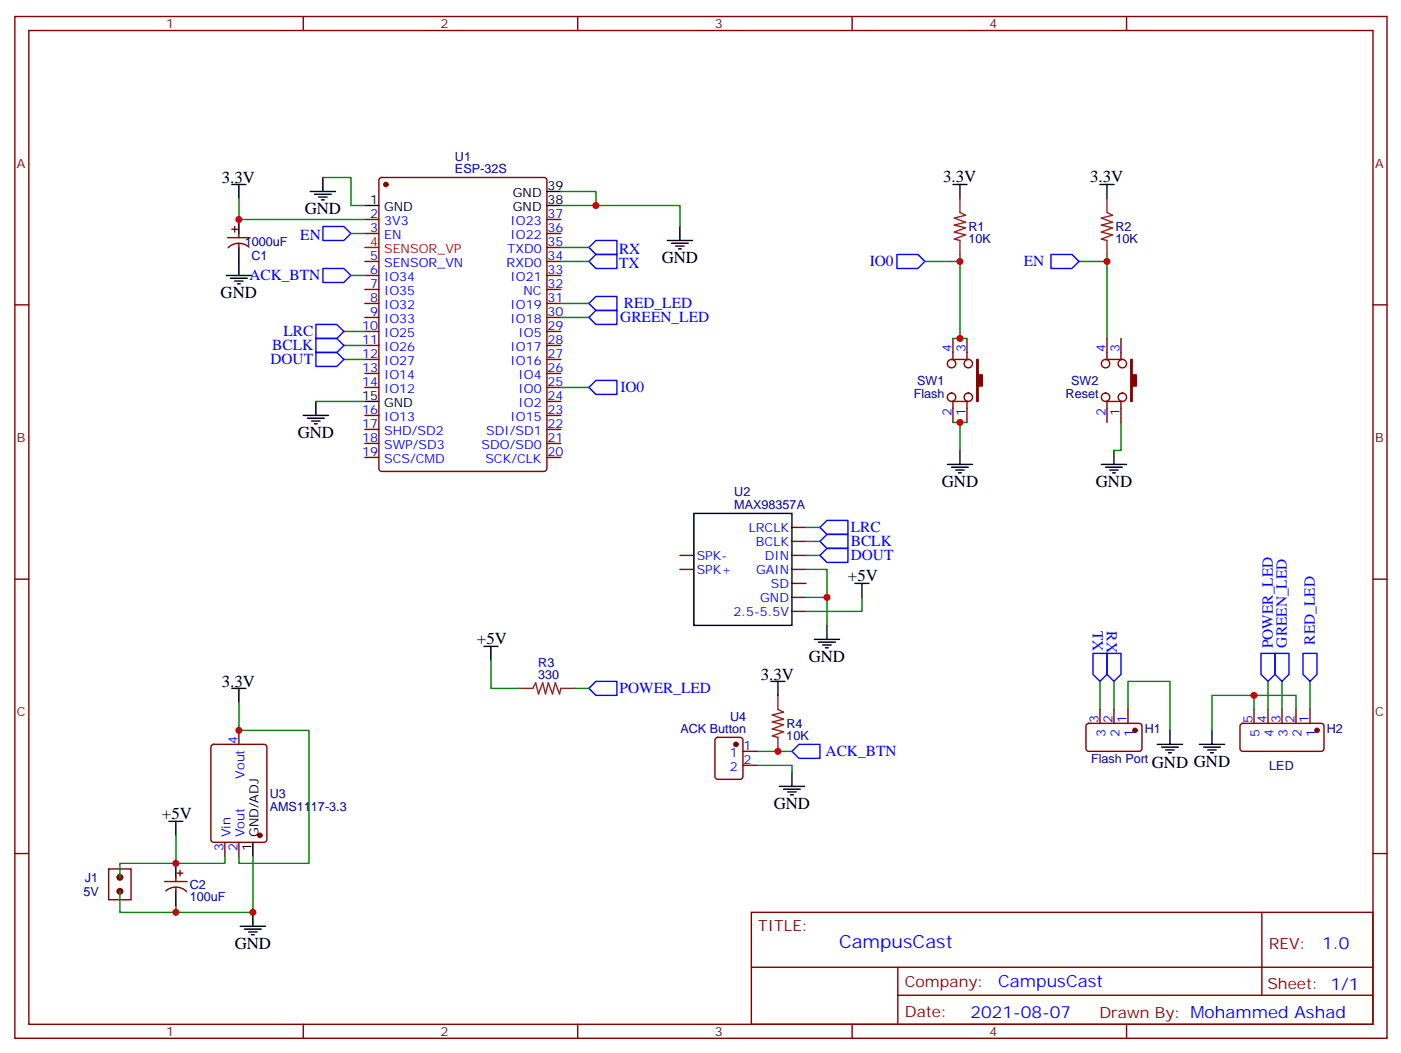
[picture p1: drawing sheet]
<svg xmlns="http://www.w3.org/2000/svg" width="353mm" height="265mm" viewBox="0 0 353 265" stroke-linecap="round" stroke-linejoin="round" font-family="sans-serif">
<g fill="none" stroke="#870000" stroke-width=".35">
<path d="M3.7 4.2h345.8v257.5h-345.8zM7.3 7.7h338.6v250.5h-338.6zM76.4 4.2v3.5M145.6 4.2v3.5M214.7 4.2v3.5M283.8 4.2v3.5M91.9 55.3h3.6M91.9 58.8h3.6M95.7 44.9l.5-.2h40.9a.71 .71 0 0 1 .7 .7l-.1 73-.6 .4h-40.9l-.5-.2-.2-.5v-72.7zM137.8 55.3h3.5M137.8 58.8h3.5M3.7 76.8h3.6"/>
<path d="M91.9 65.9h3.6M91.9 69.4h3.6M91.9 73h3.6M91.9 76.5h3.6M137.8 65.9h3.5M137.8 69.4h3.5M137.8 73h3.5M137.8 76.5h3.5M137.8 62.4h3.5M345.9 76.8h3.6M91.9 80h3.6M91.9 83.5h3.6"/>
<path d="M91.9 87.1h3.6M91.9 90.6h3.6M91.9 94.1h3.6M91.9 97.6h3.6M137.8 80h3.5M137.8 83.5h3.5M137.8 87.1h3.5M137.8 90.6h3.5M137.8 94.1h3.5M137.8 97.6h3.5M239.7 90.6h4.3M240.1 85.3v5.3"/>
<path d="M243.6 85.3v5.3M278.6 90.6h4.2M278.9 85.3v5.3M282.4 85.3v5.3M91.9 104.7h3.6M91.9 108.2h3.6M91.9 111.8h3.6M91.9 115.3h3.6M137.8 104.7h3.5M137.8 108.2h3.5M137.8 111.8h3.5M137.8 115.3h3.5"/>
<path d="M137.8 101.2h3.5M239.7 101.2h4.3M240.1 101.2v5.3M243.6 101.2v5.3M278.6 101.2h4.2M278.9 101.2v5.3M282.4 101.2v5.3M3.7 146h3.6M345.9 146h3.6M53.4 187.8l.4-.2h12.7a.71 .71 0 0 1 .7 .7v23.6l-.7 .4h-12.7l-.5-.2-.2-.5v-23.3zM60.2 184.1v3.5M3.7 215.1h3.6"/>
<path d="M56.7 212.3v3.5M60.2 212.3v3.5M345.9 215.1h3.6M189.3 229.9h156.6v28.3h-156.6zM317.9 230v20.8M76.4 258.2v3.5M145.6 258.2v3.5M189.3 243.8h156.5M214.7 258.2v3.5M226.2 250.8h119.6M226.2 243.8v14.1M283.8 258.2v3.5"/>
<circle cx="239.7" cy="91.7" r="1.06"/>
<circle cx="244" cy="91.7" r="1.06"/>
<circle cx="278.6" cy="91.7" r="1.06"/>
<circle cx="282.8" cy="91.7" r="1.06"/>
<circle cx="239.7" cy="100.1" r="1.06"/>
<circle cx="244" cy="100.1" r="1.06"/>
<circle cx="278.6" cy="100.1" r="1.06"/>
<circle cx="282.8" cy="100.1" r="1.06"/>
</g>
<g fill="#870000" stroke="#870000" stroke-width=".35">
<path d="M246.1 90.6h.4v3.9h1v2.8h-1v3.9h-.4z"/>
<path d="M284.9 90.6h.4v3.9h1v2.8h-1v3.9h-.4z"/>
<circle cx="97.2" cy="46.5" r=".53"/>
<circle cx="65.5" cy="210.5" r=".53"/>
</g>
<g fill="none" stroke="#000" stroke-width=".35">
<path d="M58.4 46.5h3.5M60.2 46.5v3.5M78.2 48.3h6.3M79.2 49h4.3M80.3 49.7h2.1M81 50.4h.7M81.4 44.7v3.6M91.9 51.8h3.6M137.8 51.8h3.5M137.8 48.3h3.5M171.3 57.1v3.5M240.1 46.5h3.5"/>
<path d="M241.9 46.5v3.5M277.1 46.5h3.6M278.9 46.5v3.5M57 69.4h6.4M58.1 70.1h4.2M59.1 70.8h2.1M59.8 71.5h.7M60.2 65.9v3.5M168.1 60.6h6.4M169.2 61.3h4.2M170.3 62h2.1M171 62.7h.7"/>
<path d="M91.9 101.2h3.6M238.7 117.1h6.3M239.7 117.8h4.3M240.8 118.5h2.1M241.5 119.2h.7M241.9 113.5v3.6M277.5 117.1h6.3M278.6 117.8h4.2M279.6 118.5h2.1M280.3 119.2h.7M280.7 113.5v3.6M58.4 173.5h3.5"/>
<path d="M60.2 173.5v3.5M42.5 207h3.6M44.3 207v3.5M63.7 212.3v3.5M60.5 233.5h6.4M61.6 234.2h4.2M62.7 234.9h2.1M63.4 235.6h.7M63.7 229.9v3.6"/>
</g>
<path d="M91.9 62.4h3.6" fill="none" stroke="#f00" stroke-width=".35"/>
<g fill="none" stroke="#008700" stroke-width=".35">
<path d="M60.2 50v5.3h31.7M81.4 44.7h7v7.1h3.5M88.4 58.8h3.5M141.3 51.8h30v5.3M141.3 62.4h7.1M141.3 65.9h7.1M233 65.9h8.9M241.9 64.1v21.2M271.9 65.9h7M278.9 64.1v21.2M141.3 97.6h7.1M240.1 85.3h3.5"/>
<path d="M240.1 106.5h1.8v7M241.9 106.5h1.7M60.2 177v7.1h17.6v33.5h-17.6v-1.8M44.3 210.5v7.1h12.4v-1.8M63.7 215.8v14.1h-19.4v-1.7"/>
</g>
<path d="M81.4 57.1h5.2l1.8 1.7-1.8 1.8h-5.2zM150.1 60.6h5.3v3.5h-5.3l-1.7-1.7zM150.1 64.1h5.3v3.6h-5.3l-1.7-1.8zM226 64.1h5.3l1.7 1.8-1.7 1.8h-5.3zM264.8 64.1h5.3l1.8 1.8-1.8 1.8h-5.3zM148.4 97.6l1.7-1.7h5.3v3.5h-5.3z" fill="none" stroke="#00f" stroke-width=".35"/>
<path d="M241.9 50v3.6l1.4 .7-2.8 .7 2.8 1-2.8 .7 2.8 .7-2.8 1.1 2.8 .7-2.8 1.1 1.4 .3v3.5M278.9 50v3.6l1.4 .7-2.8 .7 2.8 1-2.8 .7 2.8 .7-2.8 1.1 2.8 .7-2.8 1.1 1.4 .3v3.5" fill="none" stroke="#8c2424" stroke-width=".35"/>
<g fill="none" stroke="#870000" stroke-width="1.1">
<circle cx="30.2" cy="224.6" r=".35"/>
<circle cx="30.2" cy="221.1" r=".35"/>
</g>
<g fill="#8c2424">
<circle cx="30.2" cy="221.1" r=".18"/>
<circle cx="30.2" cy="224.6" r=".18"/>
</g>
<g fill="none" stroke="#870000" stroke-width=".35">
<path d="M57.4 59.9h5.6M58.4 57.8h1.4M59.1 57.1v1.4M60.2 58.8v1.1M60.2 61.3v1.1M62.7 62.3a3.8 3.8 0 0 0-5.2 .1M171.3 140h3.5M199.5 132.9h3.6M199.5 136.5h3.6M199.5 140h3.6M171.3 143.5h3.5M199.5 143.5h3.6"/>
<path d="M199.5 147h3.6M199.5 150.6h3.6M199.5 154.1h3.6M277.1 178.8v3.5M280.7 178.8v3.5M284.2 178.8v3.5M315.9 178.8v3.5M319.5 178.8v3.5M323 178.8v3.5M326.5 178.8v3.5M330.1 178.8v3.5M180.4 186l.4-.2h5.7a.71 .71 0 0 1 .7 .7l-.1 9.5-.6 .4h-5.7l-.5-.2-.2-.5v-9.2z"/>
<path d="M187.2 189.4h3.5M187.2 192.9h3.5M273.8 182.5l.5-.2h12.7a.71 .71 0 0 1 .7 .7v5.7l-.4 .6-13 .1-.5-.3-.2-.4v-5.7zM312.7 182.5l.4-.2h19.8a.71 .71 0 0 1 .7 .7v5.7l-.5 .6-20 .1-.5-.3-.2-.4v-5.7zM27.4 219h5.6v7.8h-5.6zM45.4 219.4v1.4M41.5 222.2h5.6M41.8 224.6a3.8 3.8 0 0 1 5.2 .1M44.3 221.1v1.1M44.3 223.6v1M44.7 220.1h1.4"/>
</g>
<g fill="none" stroke="#000" stroke-width=".35">
<path d="M60.2 55.3v3.5M60.2 62.4v3.5M76.4 104.7h6.4M77.5 105.4h4.2M78.5 106.1h2.1M79.2 106.8h.7M79.6 101.2v3.5M174.8 129.4h24.7v28.2h-24.7zM208.4 157.6v3.5M215.4 147h3.5M217.2 147v3.6M121.9 162.9h3.5"/>
<path d="M123.7 162.9v3.5M194.2 171.7h3.6M196 171.7v3.6M205.2 161.1h6.3M206.2 161.9h4.3M207.3 162.6h2.1M208 163.3h.7M196.4 198.2h6.3M197.4 198.9h4.2M198.5 199.6h2.1M199.5 194.7v3.5M291.6 187.6h6.4"/>
<path d="M292.7 188.3h4.2M293.7 189h2.1M294.4 189.7h.7M294.8 184.1v3.5M302.2 187.6h6.3M303.2 188.3h4.3M304.3 189h2.1M305 189.7h.7M305.4 184.1v3.5M44.3 217.6v3.5M199.2 200.3h.7M44.3 224.6v3.6"/>
</g>
<g fill="none" stroke="#008700" stroke-width=".35">
<path d="M141.3 48.3h8.8v3.5M88.4 69.4h3.5M141.3 76.5h7.1M86.6 90.6h5.3M86.6 87.1h5.3M86.6 83.5h5.3M141.3 80h7.1M79.6 101.2h12.3M282.4 106.5v7h-1.7M203.1 140h3.5M203.1 136.5h3.5M203.1 132.9h3.5"/>
<path d="M203.1 143.5h5.3v7.1h-5.3M208.4 150.6v7M217.2 150.6v3.5h-14.1M123.7 166.4v7.1h7M144.9 173.5h3.5M277.1 171.7v7.1M280.7 171.7v7.1M284.2 178.8v-7.1h10.6v12.4M315.9 178.8v-3.5h10.6v3.5M315.9 175.3h-10.5v8.8M319.5 171.7v7.1M323 171.7v7.1"/>
<path d="M330.1 171.7v7.1M190.7 192.9h8.8v1.8M190.7 189.4h8.8M44.3 217.6h-14.1v3.5M30.2 224.6v5.3h14.1"/>
</g>
<g fill="none" stroke="#00f" stroke-width=".35">
<path d="M81.4 67.7h5.2l1.8 1.7-1.8 1.8h-5.2zM150.1 74.7h5.3v3.5h-5.3l-1.7-1.7zM150.1 78.2h5.3v3.6h-5.3l-1.7-1.8zM79.6 85.3h5.3l1.7 1.8-1.7 1.7h-5.3zM79.6 81.8h5.3l1.7 1.7-1.7 1.8h-5.3zM79.6 88.8h5.3l1.7 1.8-1.7 1.8h-5.3zM206.6 140l1.8-1.8h5.2v3.5h-5.2zM206.6 132.9l1.8-1.7h5.2v3.5h-5.2zM208.4 134.7h5.2v3.5h-5.2l-1.8-1.7zM150.1 171.7h5.3v3.6h-5.3l-1.7-1.8zM275.4 164.7h3.5v5.3l-1.8 1.7-1.7-1.7zM278.9 164.7h3.5v5.3l-1.7 1.7-1.8-1.7z"/>
<path d="M317.7 164.7h3.5v5.3l-1.7 1.7-1.8-1.7zM321.2 164.7h3.6v5.3l-1.8 1.7-1.8-1.7zM328.3 164.7h3.5v5.3l-1.7 1.7-1.8-1.7zM201.3 187.6h5.3v3.5h-5.3l-1.8-1.7z"/>
</g>
<path d="M130.7 173.5h3.6l.7-1.4 .7 2.8 1-2.8 .7 2.8 .7-2.8 1.1 2.8 .7-2.8 1.1 2.8 .3-1.4h3.6M196 175.3v3.5l1.4 .7-2.8 .7 2.8 1.1-2.8 .7 2.8 .7-2.8 1 2.8 .7-2.8 1.1 1.4 .3v3.6" fill="none" stroke="#8c2424" stroke-width=".35"/>
<g fill="#870000" stroke="#870000" stroke-width=".35">
<circle cx="331.8" cy="184.1" r=".53"/>
<circle cx="185.4" cy="187.6" r=".53"/>
<circle cx="286" cy="184.1" r=".53"/>
</g>
<g fill="#c00">
<circle cx="60.2" cy="184.1" r=".88"/>
<circle cx="241.9" cy="106.5" r=".88"/>
<circle cx="241.9" cy="85.3" r=".88"/>
<circle cx="241.9" cy="65.9" r=".88"/>
<circle cx="60.2" cy="55.3" r=".88"/>
<circle cx="44.3" cy="217.6" r=".88"/>
<circle cx="63.7" cy="229.9" r=".88"/>
<circle cx="44.3" cy="229.9" r=".88"/>
<circle cx="208.4" cy="150.6" r=".88"/>
<circle cx="315.9" cy="175.3" r=".88"/>
<circle cx="196" cy="189.4" r=".88"/>
<circle cx="278.9" cy="65.9" r=".88"/>
<circle cx="150.1" cy="51.8" r=".88"/>
</g>
<text font-size="4.6" fill="#00f" x="211.4" y="239">CampusCast</text>
<g font-size="4.2">
<text x="55.9" y="46.1">3.3V</text>
<text x="237.6" y="45.8">3.3V</text>
<text x="274.7" y="45.8">3.3V</text>
<text x="76.8" y="53.9">GND</text>
<text x="166.7" y="66.3">GND</text>
<text x="55.6" y="75.1">GND</text>
<text x="75" y="110.3">GND</text>
<text x="237.3" y="122.7">GND</text>
<text x="276.1" y="122.7">GND</text>
<text x="213.6" y="146.3">+5V</text>
<text x="120.2" y="162.2">+5V</text>
<text x="203.8" y="166.8">GND</text>
<text x="55.9" y="173.1">3.3V</text>
<text x="191.7" y="171.4">3.3V</text>
<text x="290.2" y="193.7">GND GND</text>
<text x="194.9" y="203.8">GND</text>
<text x="40.8" y="206.3">+5V</text>
<text x="59.1" y="239.1">GND</text>
</g>
<g font-size="4.2" fill="#00f">
<text x="333.1" y="239.2">1.0</text>
<text x="251.5" y="248.8">CampusCast</text>
<text x="244.6" y="256.6">2021-08-07</text>
</g>
<g font-size="3.9" fill="#00f">
<text x="75.7" y="60.6">EN</text>
<text x="156" y="64.1">RX</text>
<text x="62.8" y="70.6">ACK_BTN</text>
<text x="156" y="67.7">TX</text>
<text x="219.1" y="67.2">IO0</text>
<text x="257.9" y="67.2">EN</text>
<text x="157.2" y="77.7">RED_LED</text>
<text x="156.3" y="81.2">GREEN_LED</text>
<text x="68.6" y="88.3">BCLK</text>
<text x="71.4" y="84.8">LRC</text>
<text x="68.1" y="91.9">DOUT</text>
<text x="156.3" y="98.9">IO0</text>
<text x="214.3" y="134.2">LRC</text>
<text x="214.3" y="137.7">BCLK</text>
<text x="214.3" y="141.2">DOUT</text>
<text x="275.4" y="158.9" transform="rotate(90 275.4 158.9)">TX</text>
<text x="278.9" y="159.1" transform="rotate(90 278.9 159.1)">RX</text>
<text x="320.7" y="163.4" transform="rotate(-90 320.7 163.4)">POWER_LED</text>
<text x="324.2" y="163.2" transform="rotate(-90 324.2 163.2)">GREEN_LED</text>
<text x="331.3" y="162.5" transform="rotate(-90 331.3 162.5)">RED_LED</text>
<text x="156.1" y="174.8">POWER_LED</text>
<text x="208" y="190.6">ACK_BTN</text>
</g>
<g font-size="3.9" fill="#800">
<text x="191.1" y="234.5">TITLE:</text>
<text x="319.7" y="239.2">REV:</text>
<text x="228" y="248.7">Company:</text>
<text x="319.3" y="249.3">Sheet: 1/1</text>
<text x="228" y="256.4">Date:</text>
<text x="277" y="256.5">Drawn By: Mohammed Ashad</text>
</g>
<g font-size="3.2" fill="#800">
<text x="41.8" y="7.2">1</text>
<text x="111" y="7.2">2</text>
<text x="180.1" y="7.2">3</text>
<text x="249.3" y="7.2">4</text>
<text x="4.3" y="42.3">A</text>
<text x="346.5" y="42.3">A</text>
<text x="4.3" y="111.4">B</text>
<text x="346.5" y="111.4">B</text>
<text x="4.3" y="180.6">C</text>
<text x="346.5" y="180.6">C</text>
<text x="41.8" y="261.2">1</text>
<text x="111" y="261.2">2</text>
<text x="180.1" y="261.2">3</text>
<text x="249.3" y="261.2">4</text>
</g>
<g font-size="3.2" fill="#000080">
<text x="114.6" y="40.6">U1</text>
<text x="114.6" y="43.6">ESP-32S</text>
<text x="244" y="58.1">R1</text>
<text x="281" y="58.1">R2</text>
<text x="61.7" y="61.9">1000uF</text>
<text x="63.4" y="65.5">C1</text>
<text x="244" y="61.3">10K</text>
<text x="281" y="61.3">10K</text>
<text x="230.2" y="100.2">Flash</text>
<text x="231.1" y="97">SW1</text>
<text x="268.5" y="100.2">Reset</text>
<text x="269.9" y="97">SW2</text>
<text x="185" y="125.1">U2</text>
<text x="185" y="128.3">MAX98357A</text>
<text x="135.6" y="168">R3</text>
<text x="135.6" y="171">330</text>
<text x="171.4" y="184.8">ACK Button</text>
<text x="183.9" y="181.8">U4</text>
<text x="198.1" y="183.4">R4</text>
<text x="288.4" y="184.8">H1</text>
<text x="334.3" y="184.8">H2</text>
<text x="198.1" y="186.5">10K</text>
<text x="274.9" y="192.2">Flash Port</text>
<text x="319.8" y="194">LED</text>
<text x="67.9" y="201.1">U3</text>
<text x="67.9" y="204.3">AMS1117-3.3</text>
<text x="21.1" y="225.8">5V</text>
<text x="21.4" y="222.3">J1</text>
<text x="47.8" y="227.2">100uF</text>
<text x="47.8" y="224.1">C2</text>
</g>
<g font-size="3.2">
<text x="138" y="47.9">39</text>
<text x="93.3" y="51.4">1</text>
<text x="96.8" y="53.2">GND</text>
<text x="129.2" y="53.2">GND</text>
<text x="129.2" y="49.7">GND</text>
<text x="138" y="51.4">38</text>
<text x="91.3" y="100.8">15</text>
<text x="96.8" y="102.6">GND</text>
<text x="63.4" y="214.5" transform="rotate(-90 63.4 214.5)">1</text>
<text x="65.1" y="211" transform="rotate(-90 65.1 211)">GND/ADJ</text>
</g>
<g font-size="3.2" fill="#00f">
<text x="93.3" y="55">2</text>
<text x="93.3" y="58.5">3</text>
<text x="96.8" y="56.7">3V3</text>
<text x="128.6" y="56.7">IO23</text>
<text x="138" y="58.5">36</text>
<text x="138" y="55">37</text>
<text x="93.3" y="65.5">5</text>
<text x="96.8" y="60.3">EN</text>
<text x="127.9" y="63.8">TXD0</text>
<text x="128.6" y="60.3">IO22</text>
<text x="138" y="65.5">34</text>
<text x="138" y="62">35</text>
<text x="93.3" y="69.1">6</text>
<text x="96.8" y="67.3">SENSOR_VN</text>
<text x="96.8" y="70.8">IO34</text>
<text x="127.6" y="67.3">RXD0</text>
<text x="128.6" y="70.8">IO21</text>
<text x="138" y="69.1">33</text>
<text x="93.3" y="72.6">7</text>
<text x="93.3" y="76.1">8</text>
<text x="96.8" y="74.4">IO35</text>
<text x="96.8" y="77.9">IO32</text>
<text x="128.6" y="77.9">IO19</text>
<text x="131.9" y="74.4">NC</text>
<text x="138" y="76.1">31</text>
<text x="138" y="72.6">32</text>
<text x="91.3" y="83.2">10</text>
<text x="93.3" y="79.7">9</text>
<text x="96.8" y="81.4">IO33</text>
<text x="128.6" y="81.4">IO18</text>
<text x="138" y="83.2">29</text>
<text x="138" y="79.7">30</text>
<text x="91.3" y="86.7">11</text>
<text x="96.8" y="84.9">IO25</text>
<text x="96.8" y="88.5">IO26</text>
<text x="128.6" y="88.5">IO17</text>
<text x="130.6" y="84.9">IO5</text>
<text x="138" y="86.7">28</text>
<text x="239.7" y="88.8" transform="rotate(-90 239.7 88.8)">4</text>
<text x="243.3" y="88.8" transform="rotate(-90 243.3 88.8)">3</text>
<text x="278.6" y="88.8" transform="rotate(-90 278.6 88.8)">4</text>
<text x="282.1" y="88.8" transform="rotate(-90 282.1 88.8)">3</text>
<text x="91.3" y="90.2">12</text>
<text x="91.3" y="93.8">13</text>
<text x="96.8" y="92">IO27</text>
<text x="96.8" y="95.5">IO14</text>
<text x="128.6" y="92">IO16</text>
<text x="130.6" y="95.5">IO4</text>
<text x="138" y="93.8">26</text>
<text x="138" y="90.2">27</text>
<text x="91.3" y="97.3">14</text>
<text x="96.8" y="99.1">IO12</text>
<text x="130.6" y="99.1">IO0</text>
<text x="138" y="100.8">24</text>
<text x="138" y="97.3">25</text>
<text x="91.3" y="104.4">16</text>
<text x="91.3" y="107.9">17</text>
<text x="96.8" y="106.1">IO13</text>
<text x="128.6" y="106.1">IO15</text>
<text x="130.6" y="102.6">IO2</text>
<text x="138" y="107.9">22</text>
<text x="138" y="104.4">23</text>
<text x="239.7" y="105" transform="rotate(-90 239.7 105)">2</text>
<text x="243.3" y="105" transform="rotate(-90 243.3 105)">1</text>
<text x="278.6" y="105" transform="rotate(-90 278.6 105)">2</text>
<text x="282.1" y="105" transform="rotate(-90 282.1 105)">1</text>
<text x="91.3" y="111.4">18</text>
<text x="96.8" y="109.6">SHD/SD2</text>
<text x="96.8" y="113.2">SWP/SD3</text>
<text x="121.3" y="113.2">SDO/SD0</text>
<text x="122.5" y="109.6">SDI/SD1</text>
<text x="138" y="111.4">21</text>
<text x="91.3" y="114.9">19</text>
<text x="96.8" y="116.7">SCS/CMD</text>
<text x="122.3" y="116.7">SCK/CLK</text>
<text x="138" y="114.9">20</text>
<text x="188.7" y="134">LRCLK</text>
<text x="190.5" y="137.5">BCLK</text>
<text x="175.5" y="141">SPK-</text>
<text x="192.7" y="141">DIN</text>
<text x="175.5" y="144.6">SPK+</text>
<text x="190.5" y="144.6">GAIN</text>
<text x="194.2" y="148.1">SD</text>
<text x="184.8" y="155.2">2.5-5.5V</text>
<text x="191.5" y="151.6">GND</text>
<text x="276.8" y="182.1" transform="rotate(-90 276.8 182.1)">3</text>
<text x="278.6" y="185.6" transform="rotate(-90 278.6 185.6)">3</text>
<text x="280.3" y="182.1" transform="rotate(-90 280.3 182.1)">2</text>
<text x="282.1" y="185.6" transform="rotate(-90 282.1 185.6)">2</text>
<text x="283.8" y="182.1" transform="rotate(-90 283.8 182.1)">1</text>
<text x="285.6" y="185.6" transform="rotate(-90 285.6 185.6)">1</text>
<text x="315.6" y="182.1" transform="rotate(-90 315.6 182.1)">5</text>
<text x="317.4" y="185.6" transform="rotate(-90 317.4 185.6)">5</text>
<text x="319.1" y="182.1" transform="rotate(-90 319.1 182.1)">4</text>
<text x="320.9" y="185.6" transform="rotate(-90 320.9 185.6)">4</text>
<text x="322.7" y="182.1" transform="rotate(-90 322.7 182.1)">3</text>
<text x="324.4" y="185.6" transform="rotate(-90 324.4 185.6)">3</text>
<text x="326.2" y="182.1" transform="rotate(-90 326.2 182.1)">2</text>
<text x="327.9" y="185.6" transform="rotate(-90 327.9 185.6)">2</text>
<text x="329.7" y="182.1" transform="rotate(-90 329.7 182.1)">1</text>
<text x="331.5" y="185.6" transform="rotate(-90 331.5 185.6)">1</text>
<text x="59.8" y="187.4" transform="rotate(-90 59.8 187.4)">4</text>
<text x="183.9" y="190.8">1</text>
<text x="187.4" y="189">1</text>
<text x="61.6" y="196.3" transform="rotate(-90 61.6 196.3)">Vout</text>
<text x="183.9" y="194.3">2</text>
<text x="187.4" y="192.5">2</text>
<text x="56.3" y="214.5" transform="rotate(-90 56.3 214.5)">3</text>
<text x="58.1" y="211" transform="rotate(-90 58.1 211)">Vin</text>
<text x="59.8" y="214.5" transform="rotate(-90 59.8 214.5)">2</text>
<text x="61.6" y="211" transform="rotate(-90 61.6 211)">Vout</text>
</g>
<g font-size="3.2" fill="#f00">
<text x="93.3" y="62">4</text>
<text x="96.8" y="63.8">SENSOR_VP</text>
</g>
</svg>
